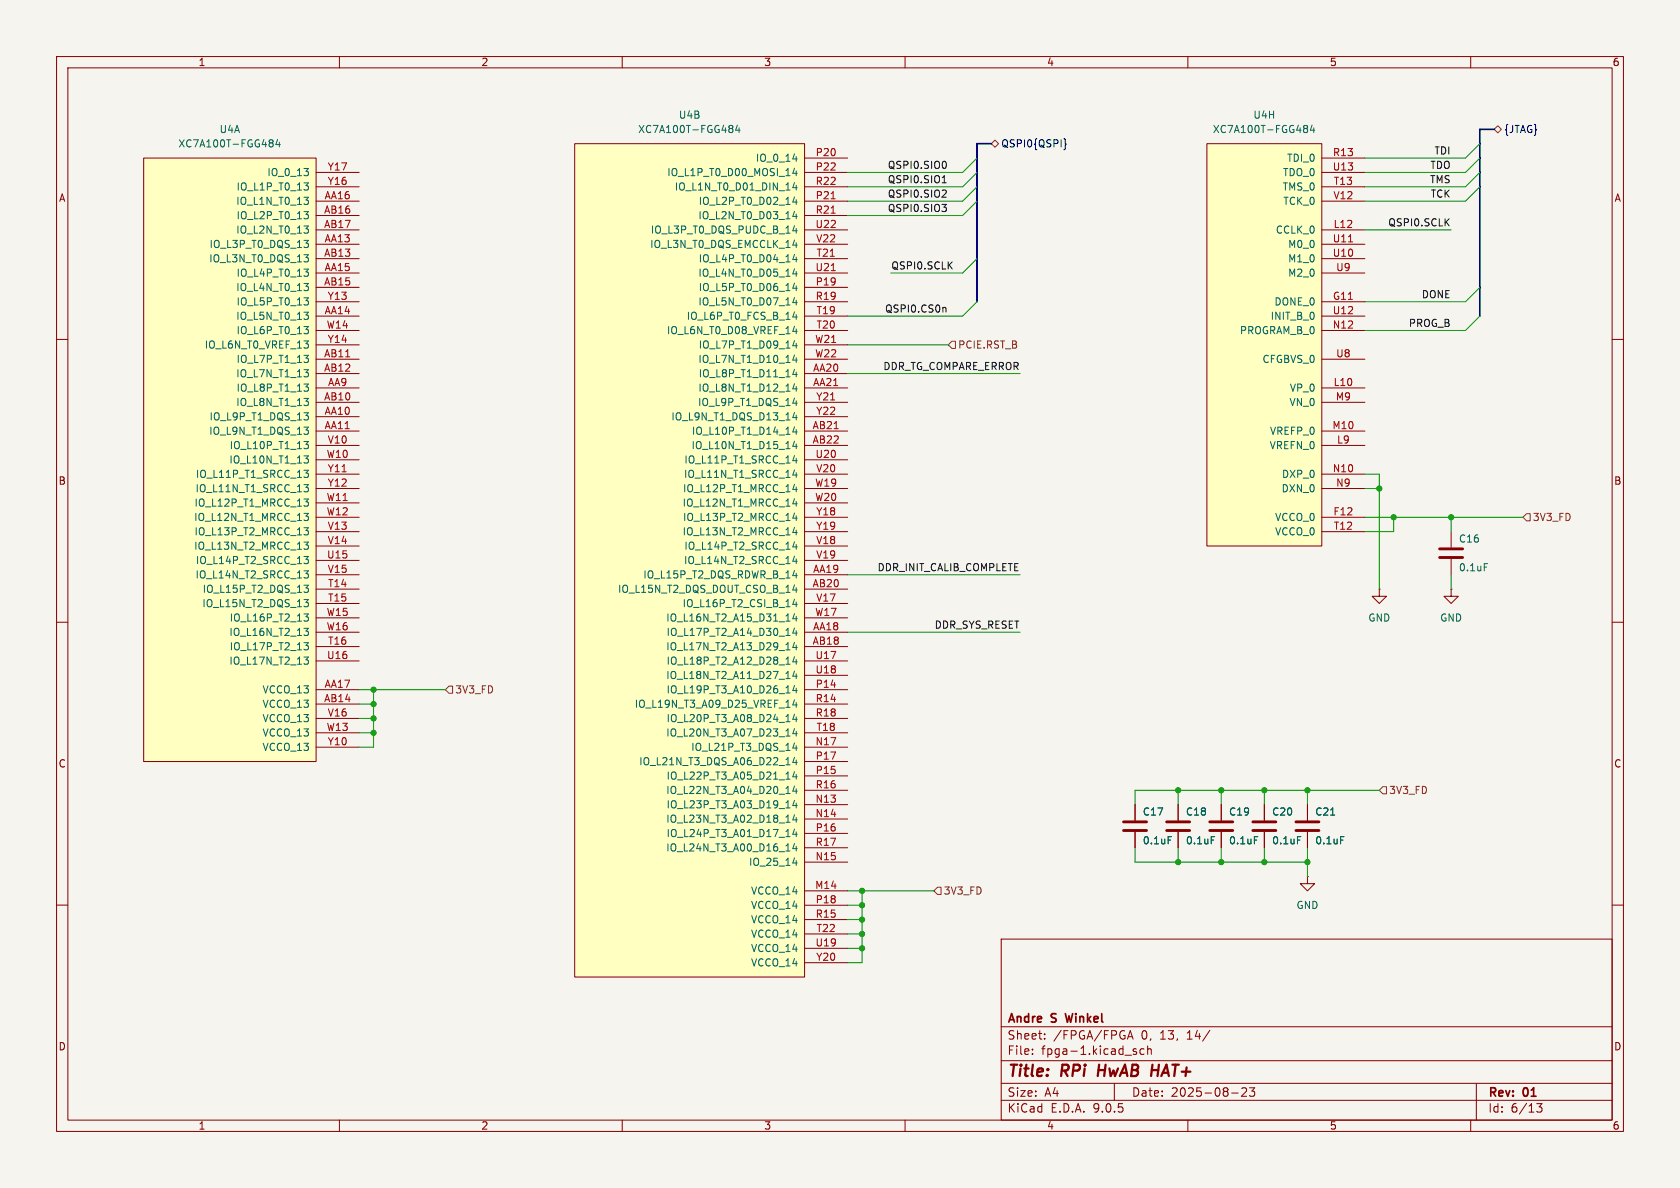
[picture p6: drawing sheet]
<svg xmlns="http://www.w3.org/2000/svg" width="297mm" height="210mm" viewBox="0 0 297 210" stroke-linecap="round" stroke-linejoin="round" font-family="sans-serif">
<path d="M0 0h297v210h-297z" fill="#f5f4ef" stroke="#f5f4ef" stroke-width=".18"/>
<g fill="none" stroke="#840000" stroke-width=".18">
<path d="M10 10h277v190h-277zM12 12h273v186h-273zM60 10v2M110 10v2M160 10v2M210 10v2M260 10v2M10 60h2M285 60h2M256.5 94v2.8M256.5 98.8v2.8M10 110h2"/>
<path d="M285 110h2M231.1 142.2v2.8M231.1 147.1v2.8M10 160h2M177 166h108v32h-108zM285 160h2M60 198v2M110 198v2M160 198v2M177 194.5h108M177 191.5h108M177 187.5h108"/>
<path d="M177 181.5h108M182.5 186.3v.1M182.5 185.5v.1M184.7 183.6v.1M184.7 182.8v.1M197 191.5v3M199.3 183.7l.5-1.5 .5 1.5M199.5 183.3h.7M200.4 185.8l.5 .2 .1 .1-.1 .2-.4 .1M200.4 185.5h.5M202.2 185.5l-.4-.1-.3 .3v.4l.2 .2h.5M202.9 185.5l.2-.1 .4 .1v.9"/>
<path d="M202.9 184.9v1.5M210 198v2M213.9 182.1l-1.3 2M217.7 193.2h1.2M219.5 192.4l.6-.1 .2 .1 .1 .3-.9 1.1h.9M220.9 192.3h.9l-.5 .6 .4 .1v.7l-.2 .1h-.4l-.2-.1M260 198v2M261 191.5v6.5M271.7 195.1h.9l-.5 .6 .4 .1v.7l-.2 .1-.6-.1"/>
</g>
<path d="M194.3 188.2l-.2 2" fill="none" stroke="#840000" stroke-width=".4"/>
<path d="M188.3 179.2l.4 1.5" fill="none" stroke="#840000" stroke-width=".3"/>
<path d="M254.5 98.6h4.1M254.5 97h4.1M229.1 146.8h4.1M229.1 145.3h4.1" fill="none" stroke="#840000" stroke-width=".51"/>
<path d="M262.4 99.6h.6M235.2 144.1h.8M237 147.9h.6" fill="none" stroke="#006464" stroke-width=".18"/>
<path d="M213.4 25.4h20.3v71.1h-20.3z" fill="#ffffc2"/>
<g fill="none" stroke="#840000" stroke-width=".18">
<path d="M213.4 25.4h20.3v71.1h-20.3zM233.7 27.9h7.6M233.7 30.5h7.6M233.7 33h7.6M233.7 35.6h7.6M233.7 40.6h7.6M233.7 43.2h7.6M233.7 45.7h7.6M233.7 48.3h7.6M233.7 53.3h7.6M233.7 55.9h7.6M233.7 58.4h7.6"/>
<path d="M233.7 63.5h7.6M233.7 68.6h7.6M233.7 71.1h7.6M233.7 76.2h7.6M233.7 78.7h7.6M233.7 83.8h7.6M233.7 86.4h7.6M233.7 91.4h7.6M233.7 94h7.6M223.5 142.2v2.8M223.5 147.1v2.8"/>
</g>
<path d="M238.4 42.8h.7" fill="none" stroke="#a90000" stroke-width=".18"/>
<path d="M230.7 22.2h.2l.3 .2-.3 .3M230.7 22.7h.2M230.9 22.7l.3 .3v.2l-.2 .2h-.3M232 22.1l-.3 .9h.7M232.3 22.6v.8M229.4 147.9h.6" fill="none" stroke="#006464" stroke-width=".18"/>
<path d="M221.5 146.8h4.1M221.5 145.3h4.1" fill="none" stroke="#840000" stroke-width=".51"/>
<path d="M25.4 27.9h30.5v106.7h-30.5z" fill="#ffffc2"/>
<g fill="none" stroke="#840000" stroke-width=".18">
<path d="M25.4 27.9h30.5v106.7h-30.5zM55.9 30.5h7.6M55.9 33h7.6M55.9 35.6h7.6M55.9 38.1h7.6M55.9 40.6h7.6M55.9 43.2h7.6M55.9 45.7h7.6M55.9 48.3h7.6M55.9 50.8h7.6M55.9 53.3h7.6M55.9 55.9h7.6"/>
<path d="M55.9 58.4h7.6M55.9 61h7.6M55.9 63.5h7.6M55.9 66h7.6M55.9 68.6h7.6M55.9 71.1h7.6M55.9 73.7h7.6M55.9 76.2h7.6M55.9 78.7h7.6M55.9 81.3h7.6M55.9 83.8h7.6M55.9 86.4h7.6"/>
<path d="M55.9 88.9h7.6M55.9 91.4h7.6M55.9 94h7.6M55.9 96.5h7.6M55.9 99.1h7.6M55.9 101.6h7.6M55.9 104.1h7.6M55.9 106.7h7.6M55.9 109.2h7.6M55.9 111.8h7.6M55.9 114.3h7.6M55.9 116.8h7.6"/>
<path d="M243.8 104.1v1.3h1.3l-1.3 1.3-1.2-1.3h1.2M243.8 104.1h.1M256.5 104.1v1.3h1.3l-1.3 1.3-1.2-1.3h1.2M256.5 104.1h.1M55.9 121.9h7.6M55.9 124.5h7.6M55.9 127h7.6M55.9 129.5h7.6M55.9 132.1h7.6M200.7 142.2v2.8M200.7 147.1v2.8M208.3 142.2v2.8"/>
<path d="M208.3 147.1v2.8M215.9 142.2v2.8M215.9 147.1v2.8M231.1 154.9v1.3h1.3l-1.3 1.3-1.2-1.3h1.2M231.1 154.9h.1"/>
</g>
<g fill="none" stroke="#006464" stroke-width=".18">
<path d="M47.8 24.7h.2l.3 .3-.3 .3M47.8 25.3h.2M48 25.3l.3 .2v.2l-.1 .2-.4 .1M49.1 24.6l-.3 1h.8M49.4 25.1v.9M53.7 29.8h.8l-.4 .5M53.7 32.3h.8l-.4 .5 .4 .1v.5l-.2 .2h-.4M53.7 37.4h.8l-.4 .5 .4 .1v.4l-.2 .3h-.4M53.7 34.9h.8l-.4 .5M53.7 39.9h.8l-.4 .5M54.3 35.4l.2 .2v.3l-.2 .2M54.5 30.4v.5"/>
<path d="M53.7 47.6h.8l-.4 .5 .4 .1v.4l-.2 .2h-.4M53.7 52.6h.8l-.4 .5 .4 .2v.4l-.2 .2h-.4M53.7 57.7h.8l-.4 .5 .4 .1v.5l-.2 .2h-.4M53.7 42.5h.8l-.4 .5M53.7 45h.8l-.4 .5M53.7 50.1h.8l-.4 .5M53.7 55.2h.8l-.4 .5M54.3 40.4l.2 .3v.3l-.2 .2M54.3 43l.2 .2v.3l-.2 .3M54.3 45.5l.2 .3v.3l-.2 .2M54.3 50.6l.2 .2v.3l-.2 .3M54.3 55.7l.2 .2v.3l-.2 .3"/>
<path d="M53.7 62.8h.8l-.4 .5 .4 .1v.4l-.2 .3h-.4M53.7 67.9h.8l-.4 .5 .4 .1v.4l-.2 .3h-.4M53.7 78h.8l-.4 .5 .4 .2v.4l-.2 .2h-.4M53.7 60.3h.8l-.4 .5M53.7 65.3h.8l-.4 .5M53.7 70.4h.8l-.4 .5M53.7 73h.8l-.4 .5M53.7 75.5h.8l-.4 .5M54.3 65.8l.2 .3v.3l-.2 .2M54.3 70.9l.2 .3v.3l-.2 .2M54.3 73.5l.2 .2v.3l-.2 .2M54.3 76l.2 .2v.3l-.2 .3"/>
<path d="M54.4 60.8l.1 .2-.1 .5M53.7 80.6h.8l-.4 .5 .4 .1v.4l-.2 .3h-.4M53.7 83.1h.8l-.4 .5 .4 .1v.5l-.2 .2h-.4M53.7 85.7h.8l-.4 .5 .4 .1v.4l-.2 .2h-.4M53.7 88.2h.8l-.4 .5 .4 .1v.4l-.2 .3h-.4M53.7 90.7h.8l-.4 .5 .4 .2v.4l-.2 .2h-.4M53.7 93.3h.8l-.4 .5 .4 .1v.4l-.2 .3h-.4M53.7 95.8h.8l-.4 .5 .4 .1v.5l-.2 .2h-.4M53.7 98.4h.8l-.4 .5 .4 .1v.4l-.2 .2h-.4M53.7 100.9h.8l-.4 .5 .4 .1v.4l-.2 .3h-.4M53.7 103.4h.8l-.4 .5 .4 .2v.4l-.2 .2h-.4M53.7 106h.8l-.4 .5 .4 .1v.4l-.2 .3h-.4"/>
<path d="M53.7 108.5h.8l-.4 .5 .4 .1v.5l-.2 .2h-.4M53.7 111.1h.8l-.4 .5 .4 .1v.4l-.2 .2h-.4M53.7 113.6h.8l-.4 .5 .4 .1v.4l-.2 .3h-.4M53.7 116.1h.8l-.4 .5 .4 .2v.4l-.2 .2h-.4M206.5 147.9h.6M214.1 147.9h.6M221.8 147.9h.6"/>
</g>
<path d="M61.1 63.1h.7" fill="none" stroke="#a90000" stroke-width=".18"/>
<path d="M198.6 146.8h4.1M198.6 145.3h4.1M206.2 146.8h4.1M206.2 145.3h4.1M213.9 146.8h4M213.9 145.3h4" fill="none" stroke="#840000" stroke-width=".51"/>
<path d="M101.6 25.4h40.6v147.3h-40.6z" fill="#ffffc2"/>
<g fill="none" stroke="#840000" stroke-width=".18">
<path d="M101.6 25.4h40.6v147.3h-40.6zM142.2 27.9h7.7M142.2 30.5h7.7M142.2 33h7.7M142.2 35.6h7.7M142.2 38.1h7.7M142.2 40.6h7.7M142.2 43.2h7.7M142.2 45.7h7.7M142.2 48.3h7.7M142.2 50.8h7.7M142.2 53.3h7.7"/>
<path d="M142.2 55.9h7.7M142.2 58.4h7.7M142.2 61h7.7M142.2 63.5h7.7M142.2 66h7.7M142.2 68.6h7.7M142.2 71.1h7.7M142.2 73.7h7.7M142.2 76.2h7.7M142.2 78.7h7.7M142.2 81.3h7.7M142.2 83.8h7.7"/>
<path d="M142.2 86.4h7.7M142.2 88.9h7.7M142.2 91.4h7.7M142.2 94h7.7M142.2 96.5h7.7M142.2 99.1h7.7M142.2 101.6h7.7M142.2 104.1h7.7M142.2 106.7h7.7M142.2 109.2h7.7M142.2 111.8h7.7M142.2 114.3h7.7"/>
<path d="M142.2 116.8h7.7M142.2 119.4h7.7M142.2 121.9h7.7M142.2 124.5h7.7M142.2 127h7.7M142.2 129.5h7.7M142.2 132.1h7.7M142.2 134.6h7.7M142.2 137.2h7.7M142.2 139.7h7.7M142.2 142.2h7.7M142.2 144.8h7.7"/>
<path d="M142.2 147.3h7.7M142.2 149.9h7.7M142.2 152.4h7.7M142.2 157.5h7.7M200.7 142.2v2.8M200.7 147.1v2.8M208.3 142.2v2.8M208.3 147.1v2.8M215.9 142.2v2.8M215.9 147.1v2.8M223.5 142.2v2.8M223.5 147.1v2.8"/>
<path d="M231.1 142.2v2.8M231.1 147.1v2.8M142.2 160h7.7M142.2 162.6h7.7M142.2 165.1h7.7M142.2 167.6h7.7M142.2 170.2h7.7"/>
</g>
<g fill="none" stroke="#006464" stroke-width=".18">
<path d="M129.1 22.2h.2l.3 .2-.3 .3M129.1 22.7h.2M129.3 22.7l.3 .3v.2l-.2 .2h-.3M130.4 22.1l-.3 .9h.7M130.7 22.6v.8M140.2 28.1h.7M140.5 29.7l-.3 .9h.7M140.5 32.3l-.3 .9h.7M140.5 34.8l-.3 .9h.7M140.5 37.3l-.3 1h.7M140.8 30.2v.9M140.8 32.8v.8"/>
<path d="M140.8 35.3v.8M140.8 37.8v.9M140.2 40.8h.7M140.2 43.3h.7M140.2 56h.7M140.5 45l-.3 .9h.7M140.5 47.5l-.3 .9h.7M140.5 50l-.3 1h.7M140.5 52.6l-.3 .9h.7M140.5 57.7l-.3 .9h.7M140.8 40.4v.8M140.8 42.9v.9"/>
<path d="M140.8 45.5v.8M140.8 48v.8M140.8 50.5v.9M140.8 53.1v.8M140.8 55.6v.9M140.8 58.2v.8M140.2 71.3h.7M140.5 60.2l-.3 .9h.7M140.5 62.7l-.3 1h.7M140.5 65.3l-.3 .9h.7M140.5 67.8l-.3 .9h.7M140.5 72.9l-.3 .9h.7"/>
<path d="M140.5 75.4l-.3 1h.7M140.5 78l-.3 .9h.7M140.8 60.7v.8M140.8 63.2v.9M140.8 65.8v.8M140.8 68.3v.9M140.8 70.9v.8M140.8 73.4v.8M140.8 75.9v.9M140.8 78.5v.8M140.2 86.5h.7M140.2 89.1h.7"/>
<path d="M140.2 91.6h.7M140.2 94.1h.7M140.5 80.5l-.3 .9h.7M140.5 83.1l-.3 .9h.7M140.5 95.8l-.3 .9h.7M140.5 98.3l-.3 .9h.7M140.8 81v.9M140.8 83.6v.8M140.8 86.1v.8M140.8 88.6v.9M140.8 91.2v.8M140.8 93.7v.9"/>
<path d="M140.8 96.3v.8M140.8 98.8v.8M138.9 109.8h.8M138.9 112.3h.8M138.9 114.9h.8M138.9 117.4h.8M138.9 120h.8M140.2 101.8h.7M140.2 104.3h.7M140.5 105.9l-.3 .9h.7M140.5 108.5l-.3 .9h.7M140.5 111l-.3 .9h.7"/>
<path d="M140.5 113.5l-.3 1h.7M140.5 116.1l-.3 .9h.7M140.5 118.6l-.3 .9h.7M140.8 101.3v.9M140.8 103.9v.8M140.8 106.4v.9M140.8 109v.8M140.8 111.5v.8M140.8 114v.9M140.8 116.6v.8M140.8 119.1v.9M138.9 122.5h.8"/>
<path d="M138.9 127.6h.8M138.9 130.1h.8M138.9 137.7h.8M140.5 121.2l-.3 .9h.7M140.5 123.7l-.3 .9h.7M140.5 126.2l-.3 1h.7M140.5 128.8l-.3 .9h.7M140.5 131.3l-.3 .9h.7M140.5 133.9l-.3 .9h.7M140.5 136.4l-.3 .9h.7M140.5 138.9l-.3 1h.7M140.8 121.7v.8"/>
<path d="M140.8 124.2v.8M140.8 126.7v.9M140.8 129.3v.8M140.8 131.8v.9M140.8 134.4v.8M140.8 136.9v.8M140.8 139.4v.9M138.9 140.3h.8M138.9 142.8h.8M138.9 145.4h.8M138.9 147.9h.8M138.9 150.4h.8"/>
<path d="M140.2 152.6h.7M140.5 141.5l-.3 .9h.7M140.5 144l-.3 .9h.7M140.5 146.6l-.3 .9h.7M140.5 149.1l-.3 .9h.7M140.8 142v.8M140.8 144.5v.9M140.8 147.1v.8M140.8 149.6v.8M140.8 152.1v.9M206.5 147.9h.6M214.1 147.9h.6"/>
<path d="M221.8 147.9h.6M229.4 147.9h.6M235.2 144.1h.8M237 147.9h.6"/>
</g>
<path d="M146.9 35.1h.8M146.9 37.7h.8M147 47.8h.7M147.5 75.8h.7" fill="none" stroke="#a90000" stroke-width=".18"/>
<path d="M175.3 25.4l.6-.6 .6 .6-.6 .6zM264.8 22.2l.6 .7-.6 .6-.6-.6zM168.3 60.3h.6v1.3h-.6l-.7-.6zM269.2 91.4l.7-.6h.6v1.3h-.6zM79.4 121.3h.6v1.3h-.6l-.7-.7zM244.5 139.1h.6v1.2h-.6l-.7-.6zM165.7 156.8h.7v1.3h-.7l-.6-.6z" fill="none" stroke="#725600" stroke-width=".18"/>
<path d="M188.1 24.5l.2 .2v.6l.2 .2-.2 .2v.6l-.2 .2" fill="none" stroke="#000084" stroke-width=".18"/>
<path d="M166.5 36.1h.8l-.4 .5M166.6 32.3h.7M166.8 31.2l.1-.2v1.3M167.1 33.6l.2 .2-.1 .3-.7 .8h.8M167.1 36.6l.2 .3v.3l-.2 .2M167.1 28.6l.2 .4-.2 .7M166.9 54.3l.3 .2v.7" fill="none" stroke="#0f0f0f" stroke-width=".18"/>
<path d="M175.3 25.4h-2.6v27.9M264.2 22.9h-2.6v33" fill="none" stroke="#000084" stroke-width=".3"/>
<g fill="none" stroke="#009600" stroke-width=".18">
<path d="M172.7 27.9l-2.5 2.6h-20.3M172.7 33l-2.5 2.6h-20.3M172.7 30.5l-2.5 2.5h-20.3M172.7 35.6l-2.5 2.5h-20.3M261.6 27.9l-2.5 2.6h-17.8M261.6 33l-2.5 2.6h-17.8M261.6 25.4l-2.5 2.5h-17.8M261.6 30.5l-2.5 2.5h-17.8M172.7 53.3l-2.5 2.6h-20.3M172.7 45.7l-2.5 2.6h-12.7M241.3 40.6h15.2M261.6 55.9l-2.5 2.5h-17.8"/>
<path d="M261.6 50.8l-2.5 2.5h-17.8M149.9 61h17.7M149.9 66h30.4M241.3 83.8h2.5v20.3M241.3 86.4h2.5M241.3 91.4h27.9M246.4 91.4v2.6h-5.1M256.5 91.4v2.6M149.9 111.8h30.4M149.9 101.6h30.4M256.5 101.6v2.5M63.5 127h2.5"/>
<path d="M63.5 121.9h15.2M63.5 129.5h2.5M63.5 124.5h2.5M66 121.9v10.2h-2.5M208.3 139.7v2.5M215.9 139.7v2.5M223.5 139.7v2.5M231.1 139.7v2.5M243.8 139.7h-43.1v2.5M149.9 157.5h15.2M152.4 157.5v12.7h-2.5M200.7 149.9v2.5h30.4"/>
<path d="M208.3 149.9v2.5M215.9 149.9v2.5M223.5 149.9v2.5M231.1 149.9v5M149.9 160h2.5M149.9 165.1h2.5M149.9 167.6h2.5M149.9 162.6h2.5"/>
</g>
<g fill="#009600" stroke="#009600" stroke-width=".18">
<circle cx="152.4" cy="167.6" r=".46"/>
<circle cx="152.4" cy="165.1" r=".46"/>
<circle cx="66" cy="129.5" r=".46"/>
<circle cx="66" cy="127" r=".46"/>
<circle cx="152.4" cy="162.6" r=".46"/>
<circle cx="152.4" cy="160" r=".46"/>
<circle cx="66" cy="121.9" r=".46"/>
<circle cx="66" cy="124.5" r=".46"/>
<circle cx="152.4" cy="157.5" r=".46"/>
<circle cx="231.1" cy="152.4" r=".46"/>
<circle cx="223.5" cy="152.4" r=".46"/>
<circle cx="231.1" cy="139.7" r=".46"/>
<circle cx="215.9" cy="139.7" r=".46"/>
<circle cx="208.3" cy="139.7" r=".46"/>
<circle cx="208.3" cy="152.4" r=".46"/>
<circle cx="215.9" cy="152.4" r=".46"/>
<circle cx="223.5" cy="139.7" r=".46"/>
<circle cx="243.8" cy="86.4" r=".46"/>
<circle cx="256.5" cy="91.4" r=".46"/>
<circle cx="246.4" cy="91.4" r=".46"/>
</g>
<g font-size="2.8" fill="#840000">
<text x="178" y="190.9">Title:</text>
<text x="187.7" y="190.9">RPi</text>
<text x="194.9" y="190.9">HwAB HAT+</text>
</g>
<g font-size="2.1" fill="#840000">
<text x="178" y="184">Sheet:</text>
<text x="178" y="181.2">Andre</text>
<text x="186" y="181.2">S</text>
<text x="186.2" y="184">/FPGA/FPGA</text>
<text x="189.1" y="181.2">Winkel</text>
<text x="201.8" y="184">0,</text>
<text x="205.3" y="184">13,</text>
<text x="210.1" y="184">14/</text>
<text x="178" y="186.7">File:</text>
<text x="184.1" y="186.7">fpga-1.kicad_sch</text>
<text x="178" y="196.9">KiCad</text>
<text x="178" y="194.1">Size:</text>
<text x="184.7" y="194.1">A4</text>
<text x="185.7" y="196.9">E.D.A.</text>
<text x="193.3" y="196.9">9.0.5</text>
<text x="200" y="194.1">Date:</text>
<text x="207" y="194.1">2025-08-23</text>
<text x="263" y="194.3">Rev:</text>
<text x="263" y="196.9">Id:</text>
<text x="267.1" y="196.9">6/13</text>
<text x="269.4" y="194.3">01</text>
</g>
<g font-size="1.8" fill="#840000">
<text x="35" y="11.9">1</text>
<text x="85" y="11.9">2</text>
<text x="135" y="11.9">3</text>
<text x="185" y="11.9">4</text>
<text x="235" y="11.9">5</text>
<text x="285" y="11.9">6</text>
<text x="10.3" y="35.9">A</text>
<text x="285.3" y="35.9">A</text>
<text x="10.3" y="85.9">B</text>
<text x="285.3" y="85.9">B</text>
<text x="10.3" y="135.9">C</text>
<text x="285.3" y="135.9">C</text>
<text x="10.3" y="185.9">D</text>
<text x="285.3" y="185.9">D</text>
<text x="35" y="199.9">1</text>
<text x="85" y="199.9">2</text>
<text x="135" y="199.9">3</text>
<text x="185" y="199.9">4</text>
<text x="235" y="199.9">5</text>
<text x="285" y="199.9">6</text>
</g>
<g font-size="1.8" fill="#006464">
<text x="38.7" y="23.7">U4A</text>
<text x="112.7" y="23.7">XC7A100T-FGG484</text>
<text x="119.9" y="21.2">U4B</text>
<text x="214.3" y="23.7">XC7A100T-FGG484</text>
<text x="221.5" y="21.2">U4H</text>
<text x="31.4" y="26.3">XC7A100T-FGG484</text>
<text x="133.5" y="28.8">IO_0_14</text>
<text x="227.4" y="28.8">TDI_0</text>
<text x="41.7" y="33.9">IO_L1P_T0_13</text>
<text x="47.2" y="31.3">IO_0_13</text>
<text x="117.9" y="31.3">IO_L1P_T0_D00_MOSI_14</text>
<text x="119.2" y="33.9">IO_L1N_T0_D01_DIN_14</text>
<text x="226.7" y="33.9">TMS_0</text>
<text x="226.7" y="31.3">TDO_0</text>
<text x="41.7" y="36.4">IO_L1N_T0_13</text>
<text x="41.7" y="41.5">IO_L2N_T0_13</text>
<text x="41.7" y="39">IO_L2P_T0_13</text>
<text x="115" y="41.5">IO_L3P_T0_DQS_PUDC_B_14</text>
<text x="123.4" y="39">IO_L2N_T0_D03_14</text>
<text x="123.4" y="36.4">IO_L2P_T0_D02_14</text>
<text x="225.4" y="41.5">CCLK_0</text>
<text x="226.8" y="36.4">TCK_0</text>
<text x="36.9" y="46.6">IO_L3N_T0_DQS_13</text>
<text x="36.9" y="44">IO_L3P_T0_DQS_13</text>
<text x="114.8" y="44">IO_L3N_T0_DQS_EMCCLK_14</text>
<text x="123.4" y="46.6">IO_L4P_T0_D04_14</text>
<text x="227.6" y="44">M0_0</text>
<text x="227.6" y="46.6">M1_0</text>
<text x="41.7" y="51.7">IO_L4N_T0_13</text>
<text x="41.7" y="49.1">IO_L4P_T0_13</text>
<text x="123.4" y="49.1">IO_L4N_T0_D05_14</text>
<text x="123.4" y="51.7">IO_L5P_T0_D06_14</text>
<text x="227.6" y="49.1">M2_0</text>
<text x="41.7" y="56.7">IO_L5N_T0_13</text>
<text x="41.7" y="54.2">IO_L5P_T0_13</text>
<text x="41.7" y="59.3">IO_L6P_T0_13</text>
<text x="117.8" y="59.3">IO_L6N_T0_D08_VREF_14</text>
<text x="121.3" y="56.7">IO_L6P_T0_FCS_B_14</text>
<text x="123.4" y="54.2">IO_L5N_T0_D07_14</text>
<text x="219.1" y="59.3">PROGRAM_B_0</text>
<text x="224.5" y="56.7">INIT_B_0</text>
<text x="225.2" y="54.2">DONE_0</text>
<text x="36.1" y="61.8">IO_L6N_T0_VREF_13</text>
<text x="41.7" y="64.4">IO_L7P_T1_13</text>
<text x="123.4" y="64.4">IO_L7N_T1_D10_14</text>
<text x="123.4" y="61.8">IO_L7P_T1_D09_14</text>
<text x="223.1" y="64.4">CFGBVS_0</text>
<text x="41.7" y="66.9">IO_L7N_T1_13</text>
<text x="41.7" y="72">IO_L8N_T1_13</text>
<text x="41.7" y="69.4">IO_L8P_T1_13</text>
<text x="123.3" y="72">IO_L9P_T1_DQS_14</text>
<text x="123.4" y="69.4">IO_L8N_T1_D12_14</text>
<text x="123.4" y="66.9">IO_L8P_T1_D11_14</text>
<text x="227.9" y="72">VN_0</text>
<text x="227.9" y="69.4">VP_0</text>
<text x="36.9" y="77.1">IO_L9N_T1_DQS_13</text>
<text x="36.9" y="74.5">IO_L9P_T1_DQS_13</text>
<text x="118.6" y="74.5">IO_L9N_T1_DQS_D13_14</text>
<text x="122.2" y="77.1">IO_L10P_T1_D14_14</text>
<text x="224.4" y="77.1">VREFP_0</text>
<text x="40.4" y="82.1">IO_L10N_T1_13</text>
<text x="40.5" y="79.6">IO_L10P_T1_13</text>
<text x="120.9" y="82.1">IO_L11P_T1_SRCC_14</text>
<text x="122.2" y="79.6">IO_L10N_T1_D15_14</text>
<text x="224.4" y="79.6">VREFN_0</text>
<text x="34.3" y="89.8">IO_L12P_T1_MRCC_13</text>
<text x="34.5" y="87.2">IO_L11N_T1_SRCC_13</text>
<text x="34.5" y="84.7">IO_L11P_T1_SRCC_13</text>
<text x="120.6" y="89.8">IO_L12N_T1_MRCC_14</text>
<text x="120.6" y="87.2">IO_L12P_T1_MRCC_14</text>
<text x="120.8" y="84.7">IO_L11N_T1_SRCC_14</text>
<text x="226.5" y="87.2">DXN_0</text>
<text x="226.5" y="84.7">DXP_0</text>
<text x="34.2" y="92.3">IO_L12N_T1_MRCC_13</text>
<text x="34.3" y="94.8">IO_L13P_T2_MRCC_13</text>
<text x="120.6" y="94.8">IO_L13N_T2_MRCC_14</text>
<text x="120.6" y="92.3">IO_L13P_T2_MRCC_14</text>
<text x="225.3" y="92.3">VCCO_0</text>
<text x="225.3" y="94.8">VCCO_0</text>
<text x="34.2" y="97.4">IO_L13N_T2_MRCC_13</text>
<text x="34.5" y="99.9">IO_L14P_T2_SRCC_13</text>
<text x="120.8" y="99.9">IO_L14N_T2_SRCC_14</text>
<text x="120.9" y="97.4">IO_L14P_T2_SRCC_14</text>
<text x="257.8" y="96.1">C16</text>
<text x="257.8" y="101.2">0.1uF</text>
<text x="34.5" y="102.5">IO_L14N_T2_SRCC_13</text>
<text x="35.7" y="107.5">IO_L15N_T2_DQS_13</text>
<text x="35.7" y="105">IO_L15P_T2_DQS_13</text>
<text x="109.2" y="105">IO_L15N_T2_DQS_DOUT_CSO_B_14</text>
<text x="113.6" y="102.5">IO_L15P_T2_DQS_RDWR_B_14</text>
<text x="120.6" y="107.5">IO_L16P_T2_CSI_B_14</text>
<text x="40.4" y="112.6">IO_L16N_T2_13</text>
<text x="40.5" y="110.1">IO_L16P_T2_13</text>
<text x="117.7" y="110.1">IO_L16N_T2_A15_D31_14</text>
<text x="117.7" y="112.6">IO_L17P_T2_A14_D30_14</text>
<text x="241.8" y="110.1">GND</text>
<text x="254.5" y="110.1">GND</text>
<text x="40.4" y="117.7">IO_L17N_T2_13</text>
<text x="40.5" y="115.2">IO_L17P_T2_13</text>
<text x="117.7" y="115.2">IO_L17N_T2_A13_D29_14</text>
<text x="117.7" y="117.7">IO_L18P_T2_A12_D28_14</text>
<text x="46.3" y="122.8">VCCO_13</text>
<text x="46.3" y="125.3">VCCO_13</text>
<text x="112.1" y="125.3">IO_L19N_T3_A09_D25_VREF_14</text>
<text x="117.7" y="120.2">IO_L18N_T2_A11_D27_14</text>
<text x="117.7" y="122.8">IO_L19P_T3_A10_D26_14</text>
<text x="46.3" y="127.9">VCCO_13</text>
<text x="46.3" y="130.4">VCCO_13</text>
<text x="117.7" y="130.4">IO_L20N_T3_A07_D23_14</text>
<text x="117.7" y="127.9">IO_L20P_T3_A08_D24_14</text>
<text x="46.3" y="132.9">VCCO_13</text>
<text x="112.9" y="135.5">IO_L21N_T3_DQS_A06_D22_14</text>
<text x="122.1" y="132.9">IO_L21P_T3_DQS_14</text>
<text x="117.7" y="140.6">IO_L22N_T3_A04_D20_14</text>
<text x="117.7" y="138">IO_L22P_T3_A05_D21_14</text>
<text x="117.7" y="143.1">IO_L23P_T3_A03_D19_14</text>
<text x="117.7" y="145.6">IO_L23N_T3_A02_D18_14</text>
<text x="117.7" y="148.2">IO_L24P_T3_A01_D17_14</text>
<text x="201.9" y="144.4">C17</text>
<text x="201.9" y="149.5">0.1uF</text>
<text x="209.6" y="144.4">C18</text>
<text x="209.6" y="149.5">0.1uF</text>
<text x="217.2" y="144.4">C19</text>
<text x="217.2" y="149.5">0.1uF</text>
<text x="224.8" y="144.4">C20</text>
<text x="224.8" y="149.5">0.1uF</text>
<text x="232.4" y="144.4">C21</text>
<text x="232.4" y="149.5">0.1uF</text>
<text x="117.7" y="150.7">IO_L24N_T3_A00_D16_14</text>
<text x="132.3" y="153.3">IO_25_14</text>
<text x="132.7" y="158.3">VCCO_14</text>
<text x="132.7" y="160.9">VCCO_14</text>
<text x="229.1" y="160.9">GND</text>
<text x="132.7" y="163.4">VCCO_14</text>
<text x="132.7" y="166">VCCO_14</text>
<text x="132.7" y="168.5">VCCO_14</text>
<text x="132.7" y="171">VCCO_14</text>
</g>
<g font-size="1.8" fill="#000084">
<text x="265.8" y="23.7">{JTAG}</text>
<text x="176.9" y="26.3">QSPI0{QSPI}</text>
</g>
<g font-size="1.8" fill="#a90000">
<text x="144.1" y="27.7">P20</text>
<text x="235.5" y="27.7">R13</text>
<text x="57.3" y="35.3">AA16</text>
<text x="57.8" y="30.2">Y17</text>
<text x="57.8" y="32.8">Y16</text>
<text x="144.1" y="30.2">P22</text>
<text x="144.1" y="32.8">R22</text>
<text x="144.1" y="35.3">P21</text>
<text x="235.5" y="30.2">U13</text>
<text x="235.6" y="35.3">V12</text>
<text x="235.7" y="32.8">T13</text>
<text x="57.2" y="37.8">AB16</text>
<text x="57.2" y="40.4">AB17</text>
<text x="144.1" y="40.4">U22</text>
<text x="144.1" y="37.8">R21</text>
<text x="235.7" y="40.4">L12</text>
<text x="57.2" y="45.5">AB13</text>
<text x="57.3" y="42.9">AA13</text>
<text x="144.2" y="42.9">V22</text>
<text x="144.3" y="45.5">T21</text>
<text x="235.5" y="42.9">U11</text>
<text x="235.5" y="45.5">U10</text>
<text x="57.2" y="50.5">AB15</text>
<text x="57.3" y="48">AA15</text>
<text x="57.8" y="53.1">Y13</text>
<text x="144.1" y="48">U21</text>
<text x="144.1" y="50.5">P19</text>
<text x="144.1" y="53.1">R19</text>
<text x="235.5" y="53.1">G11</text>
<text x="236.1" y="48">U9</text>
<text x="57.3" y="55.6">AA14</text>
<text x="57.7" y="58.2">W14</text>
<text x="144.3" y="55.6">T19</text>
<text x="144.3" y="58.2">T20</text>
<text x="235.5" y="55.6">U12</text>
<text x="235.5" y="58.2">N12</text>
<text x="57.2" y="63.2">AB11</text>
<text x="57.2" y="65.8">AB12</text>
<text x="57.8" y="60.7">Y14</text>
<text x="143.7" y="65.8">AA20</text>
<text x="144" y="60.7">W21</text>
<text x="144" y="63.2">W22</text>
<text x="236.1" y="63.2">U8</text>
<text x="57.2" y="70.9">AB10</text>
<text x="57.9" y="68.3">AA9</text>
<text x="143.7" y="68.3">AA21</text>
<text x="144.2" y="70.9">Y21</text>
<text x="235.7" y="68.3">L10</text>
<text x="236.1" y="70.9">M9</text>
<text x="57.3" y="73.4">AA10</text>
<text x="57.3" y="75.9">AA11</text>
<text x="143.6" y="75.9">AB21</text>
<text x="144.2" y="73.4">Y22</text>
<text x="235.5" y="75.9">M10</text>
<text x="57.7" y="81">W10</text>
<text x="57.8" y="78.5">V10</text>
<text x="57.8" y="83.6">Y11</text>
<text x="143.6" y="78.5">AB22</text>
<text x="144.1" y="81">U20</text>
<text x="144.2" y="83.6">V20</text>
<text x="235.5" y="83.6">N10</text>
<text x="236.3" y="78.5">L9</text>
<text x="57.7" y="88.6">W11</text>
<text x="57.8" y="86.1">Y12</text>
<text x="144" y="86.1">W19</text>
<text x="144" y="88.6">W20</text>
<text x="236.1" y="86.1">N9</text>
<text x="57.7" y="91.2">W12</text>
<text x="57.8" y="93.7">V13</text>
<text x="144.2" y="91.2">Y18</text>
<text x="144.2" y="93.7">Y19</text>
<text x="235.6" y="91.2">F12</text>
<text x="235.7" y="93.7">T12</text>
<text x="57.7" y="98.8">U15</text>
<text x="57.8" y="96.3">V14</text>
<text x="57.8" y="101.3">V15</text>
<text x="143.7" y="101.3">AA19</text>
<text x="144.2" y="96.3">V18</text>
<text x="144.2" y="98.8">V19</text>
<text x="57.9" y="103.9">T14</text>
<text x="57.9" y="106.4">T15</text>
<text x="143.6" y="103.9">AB20</text>
<text x="144.2" y="106.4">V17</text>
<text x="57.7" y="109">W15</text>
<text x="57.7" y="111.5">W16</text>
<text x="143.7" y="111.5">AA18</text>
<text x="144" y="109">W17</text>
<text x="57.7" y="116.6">U16</text>
<text x="57.9" y="114">T16</text>
<text x="143.6" y="114">AB18</text>
<text x="144.1" y="116.6">U17</text>
<text x="144.1" y="119.1">U18</text>
<text x="57.2" y="124.2">AB14</text>
<text x="57.3" y="121.7">AA17</text>
<text x="144.1" y="121.7">P14</text>
<text x="144.1" y="124.2">R14</text>
<text x="57.7" y="129.3">W13</text>
<text x="57.8" y="126.7">V16</text>
<text x="57.8" y="131.8">Y10</text>
<text x="144.1" y="131.8">N17</text>
<text x="144.1" y="126.7">R18</text>
<text x="144.3" y="129.3">T18</text>
<text x="144.1" y="134.4">P17</text>
<text x="144.1" y="136.9">P15</text>
<text x="144.1" y="142">N13</text>
<text x="144.1" y="139.4">R16</text>
<text x="144.1" y="144.5">N14</text>
<text x="144.1" y="147.1">P16</text>
<text x="144.1" y="149.6">R17</text>
<text x="144.1" y="152.1">N15</text>
<text x="144" y="157.2">M14</text>
<text x="144.1" y="159.8">P18</text>
<text x="144.1" y="167.4">U19</text>
<text x="144.1" y="162.3">R15</text>
<text x="144.3" y="164.8">T22</text>
<text x="144.2" y="169.9">Y20</text>
</g>
<g font-size="1.8" fill="#0f0f0f">
<text x="156.9" y="29.9">QSPI0.SIO0</text>
<text x="252.8" y="29.9">TDO</text>
<text x="253.5" y="27.4">TDI</text>
<text x="156.9" y="32.5">QSPI0.SIO1</text>
<text x="156.9" y="35">QSPI0.SIO2</text>
<text x="252.7" y="32.5">TMS</text>
<text x="252.8" y="35">TCK</text>
<text x="156.9" y="37.6">QSPI0.SIO3</text>
<text x="245.3" y="40.1">QSPI0.SCLK</text>
<text x="157.5" y="47.7">QSPI0.SCLK</text>
<text x="251.3" y="52.8">DONE</text>
<text x="156.4" y="55.3">QSPI0.CS0n</text>
<text x="249" y="57.9">PROG_B</text>
<text x="156.1" y="65.5">DDR_TG_COMPARE_ERROR</text>
<text x="155" y="101.1">DDR_INIT_CALIB_COMPLETE</text>
<text x="165.1" y="111.2">DDR_SYS_RESET</text>
</g>
<g font-size="1.8" fill="#725600">
<text x="169.3" y="61.8">PCIE.RST_B</text>
<text x="270.9" y="92.3">3V3_FD</text>
<text x="80.4" y="122.8">3V3_FD</text>
<text x="245.5" y="140.6">3V3_FD</text>
<text x="166.8" y="158.3">3V3_FD</text>
</g>
</svg>
